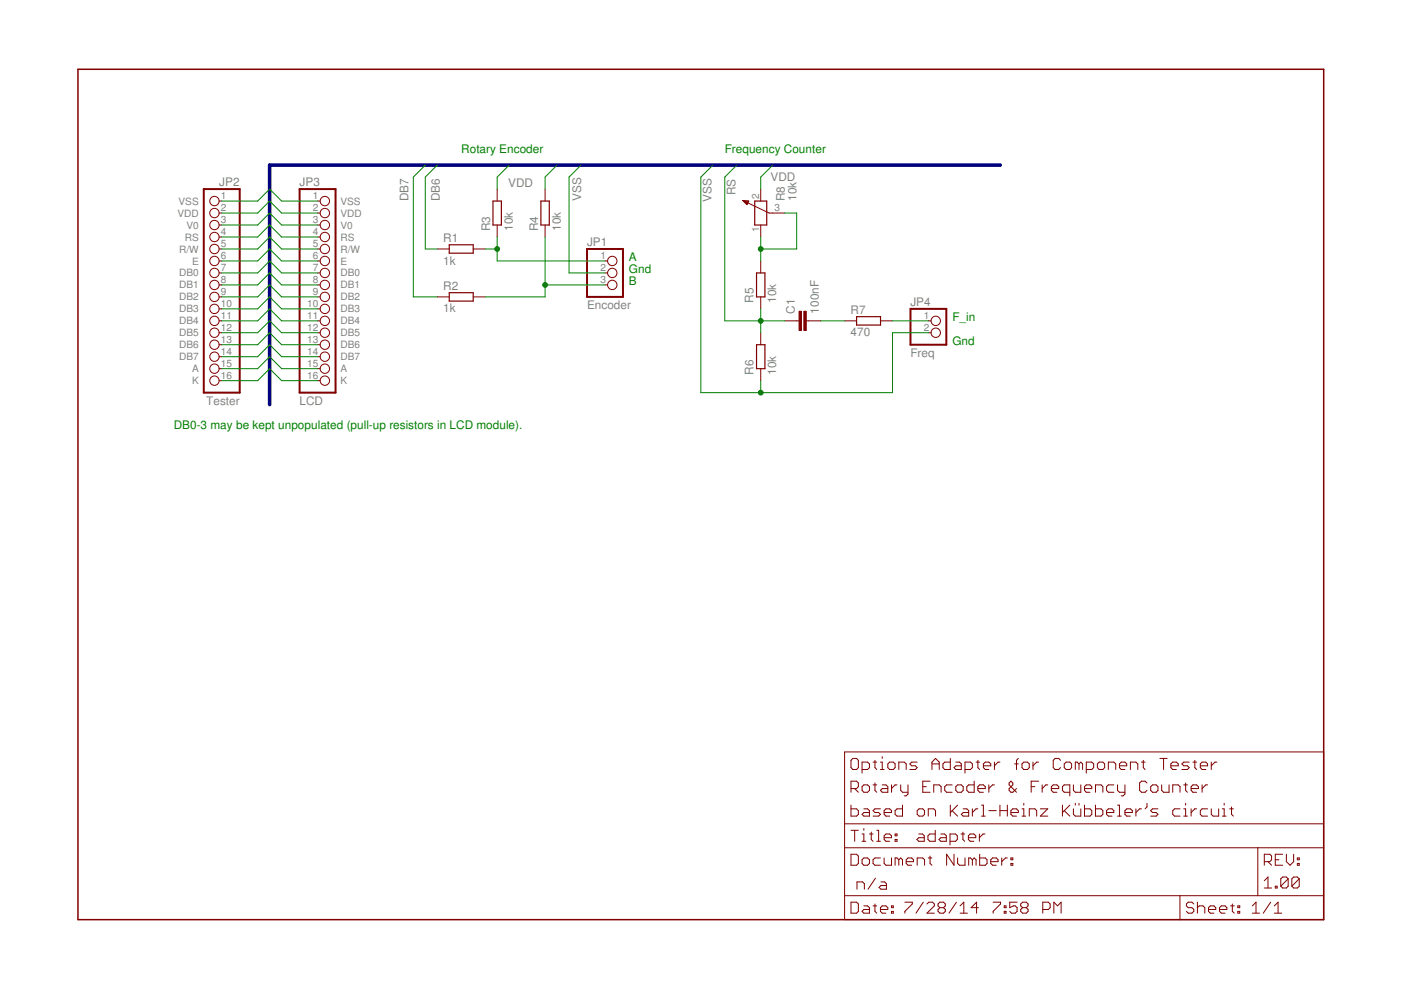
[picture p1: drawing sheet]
<svg xmlns="http://www.w3.org/2000/svg" width="297mm" height="210mm" viewBox="0 0 297 210" stroke-linecap="round" stroke-linejoin="round" font-family="sans-serif">
<path d="M16.5 14.7h264.1v180.3h-264.1z" fill="none" stroke="#800000" stroke-width=".32"/>
<g fill="none" stroke="#800000" stroke-width=".21">
<path d="M46.4 52.8h.6M46.4 55.3h.6M46.4 57.9h.6M46.4 42.6h.6M46.4 45.2h.6M46.4 47.7h.6M46.4 50.2h.6M67.3 52.8h.6M67.3 55.3h.6M67.3 57.9h.6M67.3 42.6h.6M67.3 45.2h.6"/>
<path d="M67.3 47.7h.6M67.3 50.2h.6M92.7 52.8h2.5M100.3 52.8h2.6M105.4 40.1v2.5M105.4 47.7v2.5M115.6 40.1v2.5M115.6 47.7v2.5M128.3 55.3h.5M128.3 57.9h.5M157.5 42.5l5.6 2.7h3.3M157.5 42.5l1.2 .1-.3 .8z"/>
<path d="M157.5 42.5h.3M157.6 42.7h1.1M157.8 42.8h.9M157.9 42.9h.7M158 43h.6M158.1 43.1h.4M158.2 43.3h.2M158.3 43.4h.1M161.3 40.1v2.5M161.3 47.7v2.5M161.3 55.3v2.6M46.4 62.9h.6"/>
<path d="M46.4 60.4h.6M46.4 65.5h.6M46.4 68h.6M46.4 70.5h.6M46.4 73.1h.6M46.4 75.6h.6M46.4 78.2h.6M67.3 62.9h.6M67.3 60.4h.6M67.3 65.5h.6M67.3 68h.6M67.3 70.5h.6"/>
<path d="M67.3 73.1h.6M67.3 75.6h.6M67.3 78.2h.6M92.7 62.9h2.5M100.3 62.9h2.6M128.3 60.4h.5M161.3 62.9v2.6M161.3 70.5v2.6M161.3 78.2v2.5M166.4 68h3M170.9 68h3.1M179.1 68h2.5"/>
<path d="M186.7 68h2.5M196.8 68h.6M196.8 70.5h.6M46.4 80.7h.6M67.3 80.7h.6M179.1 159.4h101.5v35.6h-101.5zM179.1 179.7h101.5M179.1 174.7h101.5M180.4 167.2h1.2l.4-.4v-.8l-.4-.4h-1.2v2.4M180.4 170.7v2.3h1.2l.4-.3v-.8l-.4-.4h-1.2M180.4 176h1.6M180.8 160.8h.8l.4 .4v1.6l-.4 .4h-.8l-.4-.4v-1.6z"/>
<path d="M181.2 176v2.4M181.2 167.2l.8 .8M182.8 163.2h1.1l.4-.4v-.8l-.4-.4h-1.1v2.3M182.8 166.8l.4-.4h.7l.4 .4v.8l-.4 .4h-.7l-.4-.4zM182.8 176.8h.4v1.6M182.8 178.4h.8M183.2 171.5h.7l.4 .4v1.1h-1.1l-.4-.3 .4-.4h1.1M183.2 175.7v.3M184.3 176.8h.8M184.7 176.4v1.6l.4 .4M185.1 161.6h.8M185.1 166.4h.8"/>
<path d="M185.5 161.2v1.6l.4 .4M185.5 166v1.6l.4 .4M185.9 176h.4v2.4M185.9 178.4h.8M186.7 163.2h.8M186.7 161.6h.3v1.6M186.7 171.5h-1.2l-.4 .4 .4 .4h.8l.4 .4-.4 .3h-1.2M187 166.4h.8l.4 .4v1.2h-1.2l-.3-.4 .3-.4h1.2M187 160.4v.4M187.5 172.3h1.5v-.4l-.4-.4h-.8l-.3 .4v.8l.3 .3h.8M187.5 177.6h1.5v-.4l-.4-.4h-.8l-.3 .4v.8l.3 .4h.8M188.6 161.6h.8l.4 .4v.8l-.4 .4h-.8l-.4-.4v-.8z"/>
<path d="M189 166.4v1.6M189.8 176.8h.4v.4h-.4zM189.8 178h.4v.4h-.4zM190.2 166.4h-.4l-.8 .8M190.6 163.2v-1.6h1.1l.4 .4v1.2M191 166.4v1.2l.3 .4h1.2M191.3 170.7v2.3h-1.1l-.4-.3v-.8l.4-.4h1.1M192.5 166.4v2l-.4 .3h-.4M194.5 171.9l.4-.4h.7l.4 .4v.8l-.4 .3h-.7l-.4-.3zM194.5 161.6h-1.2l-.4 .4 .4 .4h.8l.4 .4-.4 .4h-1.2M194.8 176.8h.8l.4 .4v1.2h-1.2l-.4-.4 .4-.4h1.2M195.6 166.8h.8"/>
<path d="M196.8 173v-1.5h1.2l.4 .4v1.1M197.2 165.6h-1.6v2.4h1.6M197.6 163.2v-1.6l.8-.8 .7 .8v1.6M197.6 162h1.5M198 168v-1.6h1.1l.4 .4v1.2M198.3 176v2.4h-1.2l-.4-.4v-.8l.4-.4h1.2M199.5 176.8h.8l.3 .4v1.2h-1.1l-.4-.4 .4-.4h1.1M201.4 178.4h1.2l.4-.4v-.8l-.4-.4h-1.2v2.4M201.5 160.8v2.4h-1.2l-.4-.4v-.8l.4-.4h1.2M201.5 170.7v2.3M201.9 166.4h-1.2l-.4 .4v.8l.4 .4h1.2M201.9 171.9l1.1 1.1"/>
<path d="M202.6 161.6h.8l.4 .4v1.2h-1.2l-.3-.4 .3-.4h1.2M202.6 166.8l.4-.4h.8l.4 .4v.8l-.4 .4h-.8l-.4-.4zM203 170.7l-1.5 1.6M203.8 176.8h.7M204.2 176.4v1.6l.3 .4M204.2 171.5h.8l.4 .4v1.1h-1.2l-.4-.3 .4-.4h1.2M204.6 163.2h1.2l.4-.4v-.8l-.4-.4h-1.2v2.3M205.3 177.6h1.6v-.4l-.4-.4h-.8l-.4 .4v.8l.4 .4h.8M206.2 171.5v1.5M206.5 165.6v2.4h-1.1l-.4-.4v-.8l.4-.4h1.1M206.9 161.6h.8M207.3 161.2v1.6l.4 .4"/>
<path d="M207.3 167.2h1.6v-.4l-.4-.4h-.8l-.4 .4v.8l.4 .4h.8M207.3 171.5h-.4l-.7 .8M207.6 176.8v1.6M208.1 170.7h.4v2.3M208.1 173h.8M208.5 162.4h1.6v-.4l-.4-.4h-.8l-.4 .4v.8l.4 .4h.8M208.8 176.8h-.4l-.8 .8M209.7 166.4v1.6M209.7 171.9h1.5M210.8 161.6v1.6M210.8 166.4h-.4l-.7 .8M212 161.6h-.4l-.8 .8"/>
<path d="M212 171.9h1.6M212 170.7v2.3M213.6 170.7v2.3M214.3 172.3h1.6v-.4l-.4-.4h-.8l-.4 .4v.8l.4 .3h.8M215.1 162h.8M215.5 167.2l-.8 .8h-.4l-.3-.4v-.4l.7-.8v-.4l-.4-.4-.3 .4v.4l1.5 1.6M215.9 160.8l-.4 .4v2M216.7 162l.4-.4h.7l.4 .4v.8l-.4 .4h-.7l-.4-.4zM216.7 173h.8M216.7 171.5h.4v1.5M217.1 170.3v.4M218.2 173v-1.5h1.2l.4 .4v1.1"/>
<path d="M218.6 166.8h.8M219 161.6v1.6M220.2 161.6h-.4l-.8 .8M220.2 165.6h-1.6v2.4M220.6 171.5h1.5l-1.5 1.5h1.5M221 166.4v1.6M222.1 166.4h-.4l-.7 .8M222.9 167.2h1.6v-.4l-.4-.4h-.8l-.4 .4v.8l.4 .4h.8M224.9 161.2l-.4-.4h-.8l-.4 .4v1.6l.4 .4h.8l.4-.4M225.3 170.7v2.3M225.6 162l.4-.4h.8l.4 .4v.8l-.4 .4h-.8l-.4-.4zM225.6 171.9l1.2 1.1"/>
<path d="M226.8 168h-1.2l-.3-.4v-.8l.3-.4h1.2v2.3M226.8 170.7l-1.5 1.6M227.6 166.4v1.2l.4 .4h1.2v-1.6M227.6 171.5v1.2l.4 .3h1.2v-1.5M228 170.3v.4M228.8 162l.4-.4 .3 .4v1.2M228.8 162l-.4-.4h-.4v1.6M228.8 162v1.2M228.8 170.3v.4M229.9 167.2h1.6v-.4l-.4-.4h-.8l-.4 .4v.8l.4 .4h.8M229.9 170.7v2.3h1.2l.4-.3v-.8l-.4-.4h-1.2M230.3 163.2h1.2l.4-.4v-.8l-.4-.4h-1.2v2.3"/>
<path d="M232.3 168v-1.6h1.1l.4 .4v1.2M232.3 170.7v2.3h1.1l.4-.3v-.8l-.4-.4h-1.1M232.7 162l.3-.4h.8l.4 .4v.8l-.4 .4h-.8l-.3-.4zM234.6 172.3h1.6v-.4l-.4-.4h-.8l-.4 .4v.8l.4 .3h.8M235 163.2v-1.6h1.2l.4 .4v1.2M236.2 166.4h-1.2l-.4 .4v.8l.4 .4h1.2M236.9 170.7h.4v2.3M236.9 166.4v1.2l.4 .4h1.2M236.9 173h.8M237.3 162.4h1.6v-.4l-.4-.4h-.8l-.4 .4v.8l.4 .4h.8M238.5 166.4v2l-.4 .3h-.4M238.5 172.3h1.6v-.4l-.4-.4h-.8l-.4 .4v.8l.4 .3h.8"/>
<path d="M239.7 163.2v-1.6h1.1l.4 .4v1.2M240.8 171.5v1.5M242 161.6h.8M242 171.5h-.4l-.8 .8M242.4 161.2v1.6l.4 .4M243.2 166l-.4-.4h-.8l-.4 .4v1.6l.4 .4h.8l.4-.4M243.2 170.3v.8l-.4 .4M244 166.8l.3-.4h.8l.4 .4v.8l-.4 .4h-.8l-.3-.4zM245.5 171.5h-1.2l-.3 .4 .3 .4h.8l.4 .4-.4 .3h-1.1M245.9 160.8h1.6M246.3 166.4v1.2l.4 .4h1.2v-1.6M246.7 160.8v2.4"/>
<path d="M248.2 162.4h1.6v-.4l-.4-.4h-.8l-.4 .4v.8l.4 .4h.8M248.6 168v-1.6h1.2l.4 .4v1.2M250.2 171.5h-1.2l-.4 .4v.8l.4 .3h1.2M251 166.4h.8M251 171.5h.4v1.5M251 173h.8M251.4 166v1.6l.4 .4M251.4 170.3v.4M252.1 161.6h-1.1l-.4 .4 .4 .4h.8l.3 .4-.3 .4h-1.2M252.5 167.2h1.6v-.4l-.4-.4h-.8l-.4 .4v.8l.4 .4h.8M252.5 171.5v1.5M252.9 161.6h.8"/>
<path d="M253.3 161.2v1.6l.4 .4M253.7 171.5h-.4l-.8 .8M254.5 162.4h1.5v-.4l-.3-.4h-.8l-.4 .4v.8l.4 .4h.8M254.9 166.4v1.6M256 171.5h-1.1l-.4 .4v.8l.4 .3h1.1M256 166.4h-.3l-.8 .8M256.8 161.6v1.6M256.8 171.5v1.2l.4 .3h1.2v-1.5M258 161.6h-.4l-.8 .8M259.2 173h.7M259.2 171.5h.3v1.5M259.5 170.3v.4"/>
<path d="M260.7 171.5h.8M261.1 171.1v1.6l.4 .3M266.7 179.7v10.2M179.1 189.9h101.5M180.4 181.1h1.2l.4 .4v1.6l-.4 .4h-1.2zM180.4 191.3h1.2l.4 .4v1.5l-.4 .4h-1.2zM181.7 188.5v-1.5h1.2l.4 .4v1.1M182.8 182.3l.4-.4h.7l.4 .4v.8l-.4 .4h-.7l-.4-.4zM183.2 192.1h.7l.4 .3v1.2h-1.1l-.4-.4 .4-.4h1.1M185.1 192.1h.8M185.5 191.7v1.5l.4 .4M185.6 186.2l-1.6 2.3"/>
<path d="M186.7 192.8h1.5v-.4l-.4-.3h-.8l-.3 .3v.8l.3 .4h.8M186.7 181.9h-1.2l-.4 .4v.8l.4 .4h1.2M186.8 187h.8l.3 .4v1.1h-1.1l-.4-.3 .4-.5h1.1M187.5 181.9v1.2l.3 .4h1.2v-1.6M189 193.2h.4v.4h-.4zM189 192.1h.4v.3h-.4zM190.6 182.3l-.4-.4h-.4v1.6M190.6 182.3v1.2M190.6 182.3l.4-.4 .3 .4v1.2M191.9 191.3h1.5v.4l-1.5 1.5v.4M192.1 182.7h1.6v-.4l-.4-.4h-.8l-.4 .4v.8l.4 .4h.8M194.5 183.5v-1.6h1.1l.4 .4v1.2"/>
<path d="M195.7 191.3l-1.5 2.3M196.5 191.7l.4-.4h.8l.4 .4v.4l-1.6 1.5h1.6M196.8 181.9h.8M197.2 181.5v1.6l.4 .4M199.3 192.4l-.4 .4v.4l.4 .4h.7l.4-.4v-.4l-.4-.4M199.3 192.4l-.4-.3v-.4l.4-.4h.7l.4 .4v.4l-.4 .3M199.3 192.4h.7M202.3 181.1v2.4l-1.6-2.4v2.4M202.8 191.3l-1.6 2.3M203 181.9v1.2l.4 .4h1.2v-1.6M203.6 193.6h1.5M203.6 192.1l.7-.8v2.3"/>
<path d="M206.2 182.3l-.4-.4h-.4v1.6M206.2 182.3v1.2M206.2 182.3l.3-.4 .4 .4v1.2M207.5 192.4h-1.6l1.2-1.1v2.3M207.7 181.1v2.4h1.2l.4-.4v-.8l-.4-.4h-1.2M210.1 182.7h1.5v-.4l-.4-.4h-.8l-.3 .4v.8l.3 .4h.8M210.6 191.3h1.5v.4l-1.5 1.5v.4M212.4 181.9v1.6M212.9 193.2h.4v.4h-.4zM212.9 192.1h.4v.3h-.4zM213.6 181.9h-.4l-.8 .8M214.3 183.1h.4v.4h-.4z"/>
<path d="M214.3 181.9h.4v.4h-.4zM215.6 191.3h-1.5v1.1l.8-.3h.3l.4 .3v.8l-.4 .4h-.7l-.4-.4M216.8 192.4l-.4 .4v.4l.4 .4h.8l.4-.4v-.4l-.4-.4M216.8 192.4l-.4-.3v-.4l.4-.4h.8l.4 .4v.4l-.4 .3M216.8 192.4h.8M221.1 192.8h1.2l.4-.4v-.7l-.4-.4h-1.2v2.3M223.4 193.6v-2.3l.8 .8 .8-.8v2.3M250.2 189.9v5.1M253.1 191.7l-.4-.4h-.8l-.4 .4v.4l.4 .3h.8l.4 .4v.4l-.4 .4h-.8l-.4-.4M253.9 192.4l.4-.3h.8l.3 .3v1.2M253.9 191.3v2.3M256.2 192.8h1.6v-.4l-.4-.3h-.8l-.4 .3v.8l.4 .4h.8"/>
<path d="M258.6 192.8h1.5v-.4l-.4-.3h-.7l-.4 .3v.8l.4 .4h.7M260.9 192.1h.8M261.3 191.7v1.5l.4 .4M262.4 193.2h.4v.4h-.4zM262.4 192.1h.4v.3h-.4zM265.5 193.6h1.6M265.5 192.1l.8-.8v2.3M268.1 182.7h1.1l.4-.4v-.8l-.4-.4h-1.1v2.4M268.1 186.7l.7-.8v2.4M268.1 188.3h1.5M268.8 182.7l.8 .8M269.4 191.3l-1.6 2.3"/>
<path d="M270.2 193.6h1.5M270.2 192.1l.8-.8v2.3M270.4 187.9h.4v.4h-.4zM270.4 182.3h.8M271.9 181.1h-1.5v2.4h1.5M272.7 181.1v1.6l.8 .8 .8-.8v-1.6M273.1 186.3v1.6l-.4 .4h-.8l-.4-.4M273.1 186.3l-.4-.4h-.8l-.4 .4v1.6M273.1 186.3l-1.6 1.6M275.1 183.1h.4v.4h-.4zM275.1 181.9h.4v.4h-.4zM275.5 186.3v1.6l-.4 .4h-.8l-.4-.4"/>
<path d="M275.5 186.3l-.4-.4h-.8l-.4 .4v1.6M275.5 186.3l-1.6 1.6"/>
<circle cx="45.5" cy="42.6" r=".99"/>
<circle cx="45.5" cy="52.8" r=".99"/>
<circle cx="45.5" cy="55.3" r=".99"/>
<circle cx="45.5" cy="47.7" r=".99"/>
<circle cx="45.5" cy="50.2" r=".99"/>
<circle cx="45.5" cy="45.2" r=".99"/>
<circle cx="45.5" cy="57.9" r=".99"/>
<circle cx="68.9" cy="42.6" r=".99"/>
<circle cx="68.9" cy="45.2" r=".99"/>
<circle cx="68.9" cy="52.8" r=".99"/>
<circle cx="68.9" cy="47.7" r=".99"/>
<circle cx="68.9" cy="50.2" r=".99"/>
<circle cx="68.9" cy="57.9" r=".99"/>
<circle cx="68.9" cy="55.3" r=".99"/>
<circle cx="129.8" cy="55.3" r=".99"/>
<circle cx="129.8" cy="57.9" r=".99"/>
<circle cx="45.5" cy="65.5" r=".99"/>
<circle cx="45.5" cy="73.1" r=".99"/>
<circle cx="45.5" cy="70.5" r=".99"/>
<circle cx="45.5" cy="68" r=".99"/>
<circle cx="45.5" cy="78.2" r=".99"/>
<circle cx="45.5" cy="60.4" r=".99"/>
<circle cx="45.5" cy="62.9" r=".99"/>
<circle cx="45.5" cy="75.6" r=".99"/>
<circle cx="68.9" cy="60.4" r=".99"/>
<circle cx="68.9" cy="68" r=".99"/>
<circle cx="68.9" cy="62.9" r=".99"/>
<circle cx="68.9" cy="65.5" r=".99"/>
<circle cx="68.9" cy="70.5" r=".99"/>
<circle cx="68.9" cy="73.1" r=".99"/>
<circle cx="68.9" cy="75.6" r=".99"/>
<circle cx="68.9" cy="78.2" r=".99"/>
<circle cx="129.8" cy="60.4" r=".99"/>
<circle cx="198.4" cy="68" r=".99"/>
<circle cx="198.4" cy="70.5" r=".99"/>
<circle cx="45.5" cy="80.7" r=".99"/>
<circle cx="68.9" cy="80.7" r=".99"/>
</g>
<path d="M95.2 51.9h5.1v1.8h-5.1zM104.5 42.6h1.8v5.1h-1.8zM114.7 42.6h1.8v5.1h-1.8zM160 42.6h2.6v5.1h-2.6zM160.4 57.9h1.8v5h-1.8zM95.2 62.1h5.1v1.7h-5.1zM160.4 73.1h1.8v5.1h-1.8zM181.6 67.1h5.1v1.8h-5.1z" fill="none" stroke="#800000" stroke-width=".25"/>
<path d="M43.2 40.1h7.6v43.1h-7.6zM63.5 40.1h7.6v43.1h-7.6zM124.5 52.8h7.6v10.1h-7.6zM193 65.5h7.6v7.6h-7.6z" fill="none" stroke="#800000" stroke-width=".42"/>
<g fill="#800000" stroke="#800000" stroke-width=".21">
<path d="M170.4 66h.5v4.1h-.5z"/>
<path d="M169.4 66h.5v4.1h-.5z"/>
</g>
<path d="M212.1 35h-154.9v50.8" fill="none" stroke="#000080" stroke-width=".76"/>
<g fill="none" stroke="#008000" stroke-width=".21">
<path d="M90.2 35l-2.6 2.5v25.4h5.1M92.7 35l-2.5 2.5v15.3h2.5M107.9 35l-2.5 2.5v2.6M118.1 35l-2.5 2.5v2.6M123.2 35l-2.6 2.5v20.4h7.7M151.1 35l-2.5 2.5v45.7h40.6v-12.7h7.6M156.2 35l-2.5 2.5v30.5h12.7M163.8 35l-2.5 2.5v2.6M47 52.8h7.6l2.6-2.6 2.5 2.6h7.6M47 50.2h7.6l2.6-2.5 2.5 2.5h7.6M47 45.2h7.6l2.6-2.6 2.5 2.6h7.6M47 42.6h7.6l2.6-2.5 2.5 2.5h7.6"/>
<path d="M47 57.9h7.6l2.6-2.6 2.5 2.6h7.6M47 47.7h7.6l2.6-2.5 2.5 2.5h7.6M47 55.3h7.6l2.6-2.5 2.5 2.5h7.6M102.9 52.8h2.5M105.4 50.2v5.1h22.9M115.6 50.2v12.7h-12.7M161.3 50.2v5.1M166.4 45.2h2.5v7.6h-7.6M47 73.1h7.6l2.6-2.6 2.5 2.6h7.6M47 75.6h7.6l2.6-2.5 2.5 2.5h7.6M47 62.9h7.6l2.6-2.5 2.5 2.5h7.6M47 68h7.6l2.6-2.5 2.5 2.5h7.6"/>
<path d="M47 70.5h7.6l2.6-2.5 2.5 2.5h7.6M47 78.2h7.6l2.6-2.6 2.5 2.6h7.6M47 60.4h7.6l2.6-2.5 2.5 2.5h7.6M47 65.5h7.6l2.6-2.6 2.5 2.6h7.6M115.6 60.4h12.7M161.3 65.5v5M174 68h5.1M189.2 68h7.6M47 80.7h7.6l2.6-2.5 2.5 2.5h7.6M161.3 80.7v2.5"/>
</g>
<g fill="#008000" stroke="#008000" stroke-width=".21">
<circle cx="161.3" cy="68" r=".51"/>
<circle cx="161.3" cy="83.2" r=".51"/>
<circle cx="105.4" cy="52.8" r=".51"/>
<circle cx="115.6" cy="60.4" r=".51"/>
<circle cx="161.3" cy="52.8" r=".51"/>
</g>
<g font-size="2.5" fill="#008000">
<text x="97.8" y="32.5">Rotary Encoder</text>
<text x="153.7" y="32.5">Frequency Counter</text>
<text x="133.4" y="55.3">A</text>
<text x="133.4" y="57.9">Gnd</text>
<text x="133.4" y="60.4">B</text>
<text x="201.9" y="68">F_in</text>
<text x="201.9" y="73.1">Gnd</text>
<text x="36.8" y="90.9">DB0-3 may be kept unpopulated (pull-up resistors in LCD module).</text>
</g>
<g font-size="2.5" fill="#808080">
<text x="46.5" y="39.5">JP2</text>
<text x="63.5" y="39.5">JP3</text>
<text x="107.8" y="39.6">VDD</text>
<text x="156" y="41.4" transform="rotate(-90 156 41.4)">RS</text>
<text x="163.4" y="38.3">VDD</text>
<text x="86.6" y="42.6" transform="rotate(-90 86.6 42.6)">DB7</text>
<text x="93.2" y="42.6" transform="rotate(-90 93.2 42.6)">DB6</text>
<text x="123.2" y="42.6" transform="rotate(-90 123.2 42.6)">VSS</text>
<text x="150.9" y="42.9" transform="rotate(-90 150.9 42.9)">VSS</text>
<text x="166.4" y="42.6" transform="rotate(-90 166.4 42.6)">R8</text>
<text x="168.9" y="42.6" transform="rotate(-90 168.9 42.6)">10k</text>
<text x="94" y="51.3">R1</text>
<text x="103.9" y="49" transform="rotate(-90 103.9 49)">R3</text>
<text x="108.7" y="49" transform="rotate(-90 108.7 49)">10k</text>
<text x="114.1" y="49" transform="rotate(-90 114.1 49)">R4</text>
<text x="118.9" y="49" transform="rotate(-90 118.9 49)">10k</text>
<text x="124.5" y="52.1">JP1</text>
<text x="94" y="56.1">1k</text>
<text x="94" y="61.4">R2</text>
<text x="124.5" y="65.5">Encoder</text>
<text x="159.8" y="64.2" transform="rotate(-90 159.8 64.2)">R5</text>
<text x="164.6" y="64.2" transform="rotate(-90 164.6 64.2)">10k</text>
<text x="193" y="64.8">JP4</text>
<text x="94" y="66.2">1k</text>
<text x="168.5" y="66.5" transform="rotate(-90 168.5 66.5)">C1</text>
<text x="173.6" y="66.5" transform="rotate(-90 173.6 66.5)">100nF</text>
<text x="180.3" y="71.3">470</text>
<text x="180.3" y="66.5">R7</text>
<text x="193" y="75.6">Freq</text>
<text x="159.8" y="79.4" transform="rotate(-90 159.8 79.4)">R6</text>
<text x="164.6" y="79.4" transform="rotate(-90 164.6 79.4)">10k</text>
<text x="43.7" y="85.8">Tester</text>
<text x="63.5" y="85.8">LCD</text>
</g>
<g font-size="2.1" fill="#808080">
<text x="37.6" y="45.9">VDD</text>
<text x="37.9" y="43.4">VSS</text>
<text x="46.8" y="42.3">1</text>
<text x="46.8" y="44.8">2</text>
<text x="46.8" y="47.3">3</text>
<text x="66.3" y="42.3">1</text>
<text x="66.3" y="44.8">2</text>
<text x="66.3" y="47.3">3</text>
<text x="72.2" y="43.4">VSS</text>
<text x="72.2" y="45.9">VDD</text>
<text x="160.9" y="42.3" transform="rotate(-90 160.9 42.3)">2</text>
<text x="164.2" y="44.8">3</text>
<text x="38" y="53.5">R/W</text>
<text x="39.2" y="51">RS</text>
<text x="39.5" y="48.5">V0</text>
<text x="46.8" y="49.9">4</text>
<text x="46.8" y="52.4">5</text>
<text x="66.3" y="49.9">4</text>
<text x="66.3" y="52.4">5</text>
<text x="72.2" y="48.5">V0</text>
<text x="72.2" y="51">RS</text>
<text x="72.2" y="53.5">R/W</text>
<text x="160.9" y="49.2" transform="rotate(-90 160.9 49.2)">1</text>
<text x="38" y="58.6">DB0</text>
<text x="40.7" y="56.1">E</text>
<text x="46.8" y="55">6</text>
<text x="46.8" y="57.5">7</text>
<text x="66.3" y="55">6</text>
<text x="66.3" y="57.5">7</text>
<text x="72.2" y="56.1">E</text>
<text x="72.2" y="58.6">DB0</text>
<text x="127.3" y="55">1</text>
<text x="127.3" y="57.5">2</text>
<text x="38" y="61.2">DB1</text>
<text x="38" y="63.7">DB2</text>
<text x="46.8" y="60">8</text>
<text x="46.8" y="62.6">9</text>
<text x="46.8" y="65.1">10</text>
<text x="65.2" y="65.1">10</text>
<text x="66.3" y="60">8</text>
<text x="66.3" y="62.6">9</text>
<text x="72.2" y="61.2">DB1</text>
<text x="72.2" y="63.7">DB2</text>
<text x="127.3" y="60">3</text>
<text x="38" y="66.2">DB3</text>
<text x="38" y="68.8">DB4</text>
<text x="38" y="71.3">DB5</text>
<text x="46.8" y="67.7">11</text>
<text x="46.8" y="70.2">12</text>
<text x="65.2" y="67.7">11</text>
<text x="65.2" y="70.2">12</text>
<text x="72.2" y="66.2">DB3</text>
<text x="72.2" y="68.8">DB4</text>
<text x="72.2" y="71.3">DB5</text>
<text x="195.9" y="67.7">1</text>
<text x="195.9" y="70.2">2</text>
<text x="38" y="73.9">DB6</text>
<text x="38" y="76.4">DB7</text>
<text x="46.8" y="72.7">13</text>
<text x="46.8" y="75.3">14</text>
<text x="46.8" y="77.8">15</text>
<text x="65.2" y="72.7">13</text>
<text x="65.2" y="75.3">14</text>
<text x="65.2" y="77.8">15</text>
<text x="72.2" y="73.9">DB6</text>
<text x="72.2" y="76.4">DB7</text>
<text x="40.7" y="78.9">A</text>
<text x="40.7" y="81.5">K</text>
<text x="46.8" y="80.4">16</text>
<text x="65.2" y="80.4">16</text>
<text x="72.2" y="78.9">A</text>
<text x="72.2" y="81.5">K</text>
</g>
</svg>
